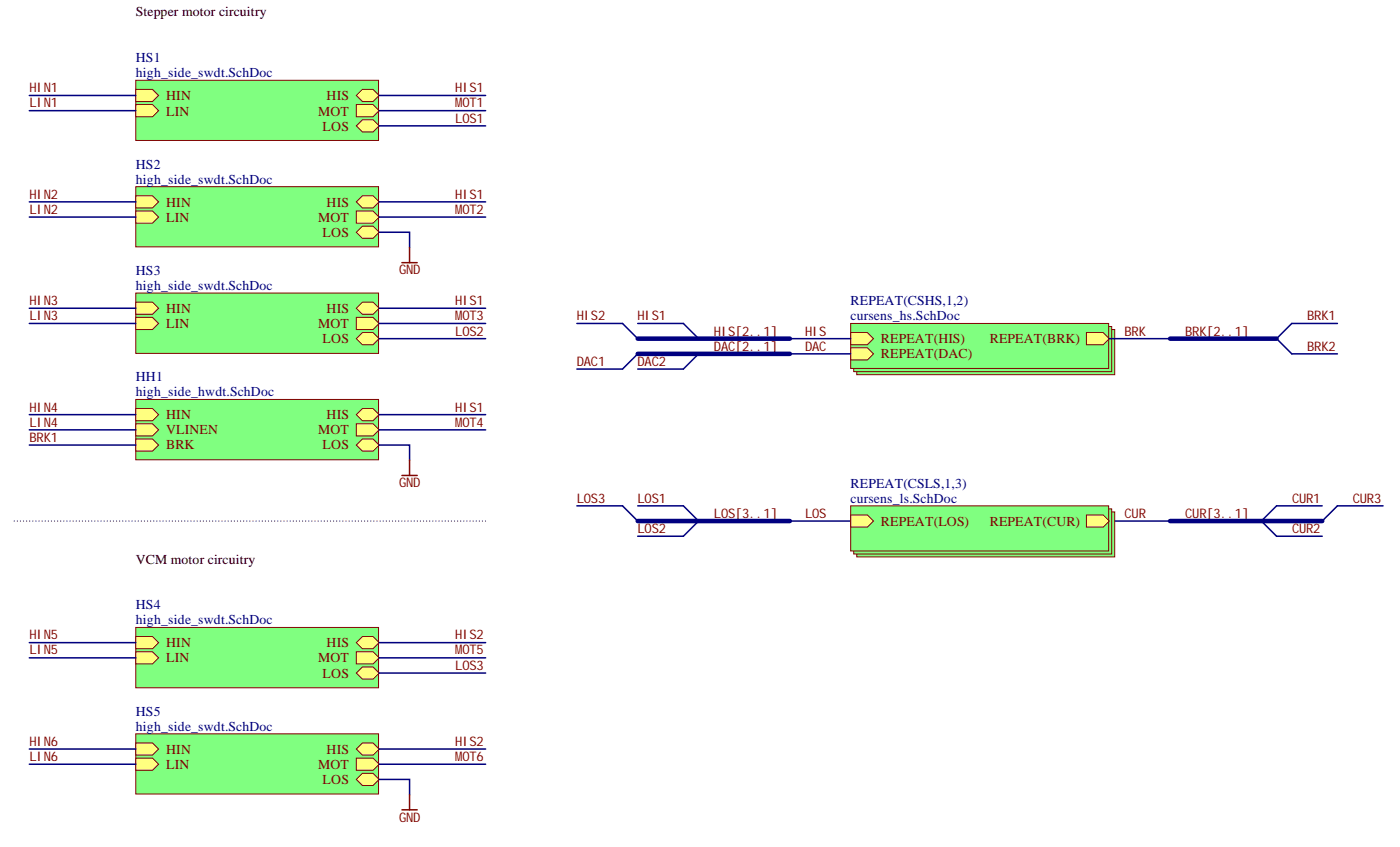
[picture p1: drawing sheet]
<svg xmlns="http://www.w3.org/2000/svg" width="234mm" height="141mm" viewBox="0 0 234 141" stroke-linecap="round" stroke-linejoin="round" font-family="sans-serif">
<path d="M-.1 -.1h234v141.6h-234z" fill="#fff" stroke="#000" stroke-width=".17"/>
<path d="M22.7 13.4h40.5v10.1h-40.5z" fill="#80ff80" stroke="#800000" stroke-width=".17"/>
<path d="M22.7 14.9h2.8l1 1-1 1.1h-2.8z" fill-rule="evenodd" fill="#ffff80"/>
<path d="M22.7 14.9h2.8l1 1-1 1.1h-2.8z" fill="none" stroke="#800000" stroke-width=".17"/>
<path d="M22.7 17.5h2.8l1 1-1 1h-2.8z" fill-rule="evenodd" fill="#ffff80"/>
<path d="M22.7 17.5h2.8l1 1-1 1h-2.8z" fill="none" stroke="#800000" stroke-width=".17"/>
<path d="M59.5 17.5h2.8l1 1-1 1h-2.8z" fill-rule="evenodd" fill="#ffff80"/>
<path d="M59.5 17.5h2.8l1 1-1 1h-2.8z" fill="none" stroke="#800000" stroke-width=".17"/>
<path d="M59.5 21l1-1h1.8l1 1-1 1h-1.8z" fill-rule="evenodd" fill="#ffff80"/>
<path d="M59.5 21l1-1h1.8l1 1-1 1h-1.8z" fill="none" stroke="#800000" stroke-width=".17"/>
<path d="M59.5 15.9l1-1h1.8l1 1-1 1.1h-1.8z" fill-rule="evenodd" fill="#ffff80"/>
<path d="M59.5 15.9l1-1h1.8l1 1-1 1.1h-1.8z" fill="none" stroke="#800000" stroke-width=".17"/>
<path d="M22.7 66.7h40.5v10.1h-40.5z" fill="#80ff80" stroke="#800000" stroke-width=".17"/>
<path d="M22.7 68.2h2.8l1 1.1-1 1h-2.8z" fill-rule="evenodd" fill="#ffff80"/>
<path d="M22.7 68.2h2.8l1 1.1-1 1h-2.8z" fill="none" stroke="#800000" stroke-width=".17"/>
<path d="M22.7 70.8h2.8l1 1-1 1h-2.8z" fill-rule="evenodd" fill="#ffff80"/>
<path d="M22.7 70.8h2.8l1 1-1 1h-2.8z" fill="none" stroke="#800000" stroke-width=".17"/>
<path d="M22.7 73.3h2.8l1 1-1 1h-2.8z" fill-rule="evenodd" fill="#ffff80"/>
<path d="M22.7 73.3h2.8l1 1-1 1h-2.8z" fill="none" stroke="#800000" stroke-width=".17"/>
<path d="M59.5 70.8h2.8l1 1-1 1h-2.8z" fill-rule="evenodd" fill="#ffff80"/>
<path d="M59.5 70.8h2.8l1 1-1 1h-2.8z" fill="none" stroke="#800000" stroke-width=".17"/>
<path d="M59.5 69.3l1-1.1h1.8l1 1.1-1 1h-1.8z" fill-rule="evenodd" fill="#ffff80"/>
<path d="M59.5 69.3l1-1.1h1.8l1 1.1-1 1h-1.8z" fill="none" stroke="#800000" stroke-width=".17"/>
<path d="M59.5 74.3l1-1h1.8l1 1-1 1h-1.8z" fill-rule="evenodd" fill="#ffff80"/>
<path d="M59.5 74.3l1-1h1.8l1 1-1 1h-1.8z" fill="none" stroke="#800000" stroke-width=".17"/>
<path d="M22.7 31.2h40.5v10h-40.5z" fill="#80ff80" stroke="#800000" stroke-width=".17"/>
<path d="M22.7 32.7h2.8l1 1-1 1h-2.8z" fill-rule="evenodd" fill="#ffff80"/>
<path d="M22.7 32.7h2.8l1 1-1 1h-2.8z" fill="none" stroke="#800000" stroke-width=".17"/>
<path d="M22.7 35.2h2.8l1 1.1-1 1h-2.8z" fill-rule="evenodd" fill="#ffff80"/>
<path d="M22.7 35.2h2.8l1 1.1-1 1h-2.8z" fill="none" stroke="#800000" stroke-width=".17"/>
<path d="M59.5 35.2h2.8l1 1.1-1 1h-2.8z" fill-rule="evenodd" fill="#ffff80"/>
<path d="M59.5 35.2h2.8l1 1.1-1 1h-2.8z" fill="none" stroke="#800000" stroke-width=".17"/>
<path d="M59.5 38.8l1-1h1.8l1 1-1 1h-1.8z" fill-rule="evenodd" fill="#ffff80"/>
<path d="M59.5 38.8l1-1h1.8l1 1-1 1h-1.8z" fill="none" stroke="#800000" stroke-width=".17"/>
<path d="M59.5 33.7l1-1h1.8l1 1-1 1h-1.8z" fill-rule="evenodd" fill="#ffff80"/>
<path d="M59.5 33.7l1-1h1.8l1 1-1 1h-1.8z" fill="none" stroke="#800000" stroke-width=".17"/>
<path d="M22.7 48.9h40.5v10.1h-40.5z" fill="#80ff80" stroke="#800000" stroke-width=".17"/>
<path d="M22.7 50.5h2.8l1 1-1 1h-2.8z" fill-rule="evenodd" fill="#ffff80"/>
<path d="M22.7 50.5h2.8l1 1-1 1h-2.8z" fill="none" stroke="#800000" stroke-width=".17"/>
<path d="M22.7 53h2.8l1 1-1 1h-2.8z" fill-rule="evenodd" fill="#ffff80"/>
<path d="M22.7 53h2.8l1 1-1 1h-2.8z" fill="none" stroke="#800000" stroke-width=".17"/>
<path d="M59.5 53h2.8l1 1-1 1h-2.8z" fill-rule="evenodd" fill="#ffff80"/>
<path d="M59.5 53h2.8l1 1-1 1h-2.8z" fill="none" stroke="#800000" stroke-width=".17"/>
<path d="M59.5 56.6l1-1.1h1.8l1 1.1-1 1h-1.8z" fill-rule="evenodd" fill="#ffff80"/>
<path d="M59.5 56.6l1-1.1h1.8l1 1.1-1 1h-1.8z" fill="none" stroke="#800000" stroke-width=".17"/>
<path d="M59.5 51.5l1-1h1.8l1 1-1 1h-1.8z" fill-rule="evenodd" fill="#ffff80"/>
<path d="M59.5 51.5l1-1h1.8l1 1-1 1h-1.8z" fill="none" stroke="#800000" stroke-width=".17"/>
<path d="M22.7 104.8h40.5v10.1h-40.5z" fill="#80ff80" stroke="#800000" stroke-width=".17"/>
<path d="M22.7 106.3h2.8l1 1-1 1h-2.8z" fill-rule="evenodd" fill="#ffff80"/>
<path d="M22.7 106.3h2.8l1 1-1 1h-2.8z" fill="none" stroke="#800000" stroke-width=".17"/>
<path d="M22.7 108.9h2.8l1 1-1 1h-2.8z" fill-rule="evenodd" fill="#ffff80"/>
<path d="M22.7 108.9h2.8l1 1-1 1h-2.8z" fill="none" stroke="#800000" stroke-width=".17"/>
<path d="M59.5 108.9h2.8l1 1-1 1h-2.8z" fill-rule="evenodd" fill="#ffff80"/>
<path d="M59.5 108.9h2.8l1 1-1 1h-2.8z" fill="none" stroke="#800000" stroke-width=".17"/>
<path d="M59.5 112.4l1-1h1.8l1 1-1 1h-1.8z" fill-rule="evenodd" fill="#ffff80"/>
<path d="M59.5 112.4l1-1h1.8l1 1-1 1h-1.8z" fill="none" stroke="#800000" stroke-width=".17"/>
<path d="M59.5 107.3l1-1h1.8l1 1-1 1h-1.8z" fill-rule="evenodd" fill="#ffff80"/>
<path d="M59.5 107.3l1-1h1.8l1 1-1 1h-1.8z" fill="none" stroke="#800000" stroke-width=".17"/>
<path d="M22.7 122.6h40.5v10h-40.5z" fill="#80ff80" stroke="#800000" stroke-width=".17"/>
<path d="M22.7 124.1h2.8l1 1-1 1h-2.8z" fill-rule="evenodd" fill="#ffff80"/>
<path d="M22.7 124.1h2.8l1 1-1 1h-2.8z" fill="none" stroke="#800000" stroke-width=".17"/>
<path d="M22.7 126.6h2.8l1 1-1 1.1h-2.8z" fill-rule="evenodd" fill="#ffff80"/>
<path d="M22.7 126.6h2.8l1 1-1 1.1h-2.8z" fill="none" stroke="#800000" stroke-width=".17"/>
<path d="M59.5 126.6h2.8l1 1-1 1.1h-2.8z" fill-rule="evenodd" fill="#ffff80"/>
<path d="M59.5 126.6h2.8l1 1-1 1.1h-2.8z" fill="none" stroke="#800000" stroke-width=".17"/>
<path d="M59.5 125.1l1-1h1.8l1 1-1 1h-1.8z" fill-rule="evenodd" fill="#ffff80"/>
<path d="M59.5 125.1l1-1h1.8l1 1-1 1h-1.8z" fill="none" stroke="#800000" stroke-width=".17"/>
<path d="M59.5 130.2l1-1h1.8l1 1-1 1h-1.8z" fill-rule="evenodd" fill="#ffff80"/>
<path d="M59.5 130.2l1-1h1.8l1 1-1 1h-1.8z" fill="none" stroke="#800000" stroke-width=".17"/>
<g fill="#fff" stroke="#fff" stroke-width=".17">
<path d="M22.7 .7h40.5v5h-40.5z"/>
<path d="M22.7 92.1h40.5v5h-40.5z"/>
</g>
<g fill="none" stroke="#000080" stroke-width=".25">
<path d="M4.9 15.9h17.8M4.9 18.5h17.8M63.3 15.9h17.8M63.3 18.5h17.8M4.9 33.7h17.8M4.9 36.3h17.8M63.3 38.8h5.1v2.5M63.3 33.7h17.8M63.3 36.3h17.8M63.3 21h17.8M4.9 51.5h17.8M4.9 54h17.8"/>
<path d="M63.3 51.5h17.8M63.3 54h17.8M63.3 56.6h17.8M96.4 54h7.6l2.5 2.6M106.5 54h7.7l2.5 2.6M106.5 59.1l-2.5 2.5h-7.6M116.7 59.1l-2.5 2.5h-7.7M223.4 54h-7.6l-2.5 2.6 2.5 2.5h7.6M4.9 69.3h17.8M4.9 71.8h17.8M4.9 74.3h17.8M63.3 74.3h5.1v2.6"/>
<path d="M63.3 69.3h17.8M63.3 71.8h17.8M96.4 84.5h7.6l2.5 2.5M106.5 84.5h7.7l2.5 2.5-2.5 2.6h-7.7M220.9 84.5h-7.6l-2.6 2.5 2.6 2.6h7.6M231.1 84.5h-7.7l-2.5 2.5M4.9 107.3h17.8M4.9 109.9h17.8M63.3 107.3h17.8M63.3 109.9h17.8M63.3 112.4h17.8M4.9 125.1h17.8"/>
<path d="M4.9 127.6h17.8M63.3 130.2h5.1v2.5M63.3 125.1h17.8M63.3 127.6h17.8"/>
</g>
<path d="M2.4 87h78.7" fill="none" stroke="#000" stroke-width=".17" stroke-dasharray="0 .5"/>
<path d="M67.2 43.9h2.5M68.4 41.3v2.6M67.2 79.4h2.5M68.4 76.9v2.5M67.2 135.3h2.5M68.4 132.7v2.6" fill="none" stroke="#800000" stroke-width=".25"/>
<path d="M106.5 59.1h25.5M106.5 56.6h25.5M195.5 56.6h17.8M106.5 87h25.5M195.5 87h25.4" fill="none" stroke="#000080" stroke-width=".76"/>
<g fill="#80ff80" stroke="#800000" stroke-width=".17">
<path d="M143.1 55h43.1v7.6h-43.1z"/>
<path d="M142.6 54.5h43.1v7.6h-43.1z"/>
<path d="M142.1 54h43.1v7.5h-43.1z"/>
</g>
<path d="M142.1 58.1h2.8l1 1-1 1h-2.8z" fill-rule="evenodd" fill="#ffff80"/>
<path d="M142.1 58.1h2.8l1 1-1 1h-2.8z" fill="none" stroke="#800000" stroke-width=".17"/>
<path d="M181.5 55.5h2.8l1 1.1-1 1h-2.8z" fill-rule="evenodd" fill="#ffff80"/>
<path d="M181.5 55.5h2.8l1 1.1-1 1h-2.8z" fill="none" stroke="#800000" stroke-width=".17"/>
<path d="M142.1 55.5h2.8l1 1.1-1 1h-2.8z" fill-rule="evenodd" fill="#ffff80"/>
<path d="M142.1 55.5h2.8l1 1.1-1 1h-2.8z" fill="none" stroke="#800000" stroke-width=".17"/>
<path d="M132 56.6h10.1M132 59.1h10.1M185.3 56.6h10.2M132 87h10.1M185.3 87h10.2" fill="none" stroke="#000080" stroke-width=".25"/>
<g fill="#80ff80" stroke="#800000" stroke-width=".17">
<path d="M143.1 85.5h43.1v7.5h-43.1z"/>
<path d="M142.6 85h43.1v7.5h-43.1z"/>
<path d="M142.1 84.5h43.1v7.5h-43.1z"/>
</g>
<path d="M181.5 86h2.8l1 1-1 1h-2.8z" fill-rule="evenodd" fill="#ffff80"/>
<path d="M181.5 86h2.8l1 1-1 1h-2.8z" fill="none" stroke="#800000" stroke-width=".17"/>
<path d="M142.1 86h2.8l1 1-1 1h-2.8z" fill-rule="evenodd" fill="#ffff80"/>
<path d="M142.1 86h2.8l1 1-1 1h-2.8z" fill="none" stroke="#800000" stroke-width=".17"/>
<g font-size="2.3">
<text x="22.7" y="2.7">Stepper motor circuitry</text>
<text x="22.7" y="94.2">VCM motor circuitry</text>
</g>
<g font-size="2.3" fill="#000080">
<text x="22.7" y="10.3">HS1</text>
<text x="22.7" y="12.9">high_side_swdt.SchDoc</text>
<text x="22.7" y="28.2">HS2</text>
<text x="22.7" y="30.7">high_side_swdt.SchDoc</text>
<text x="22.7" y="45.9">HS3</text>
<text x="22.7" y="48.4">high_side_swdt.SchDoc</text>
<text x="142.1" y="51">REPEAT(CSHS,1,2)</text>
<text x="142.1" y="53.5">cursens_hs.SchDoc</text>
<text x="22.7" y="63.7">HH1</text>
<text x="22.7" y="66.2">high_side_hwdt.SchDoc</text>
<text x="142.1" y="81.5">REPEAT(CSLS,1,3)</text>
<text x="142.1" y="84">cursens_ls.SchDoc</text>
<text x="22.7" y="101.8">HS4</text>
<text x="22.7" y="104.3">high_side_swdt.SchDoc</text>
<text x="22.7" y="119.5">HS5</text>
<text x="22.7" y="122">high_side_swdt.SchDoc</text>
</g>
<g font-size="2.3" fill="#800000">
<text x="27.8" y="16.7">HIN</text>
<text x="54.6" y="16.7">HIS</text>
<text x="27.8" y="19.3">LIN</text>
<text x="53.1" y="19.3">MOT</text>
<text x="53.9" y="21.8">LOS</text>
<text x="27.8" y="34.5">HIN</text>
<text x="54.6" y="34.5">HIS</text>
<text x="27.8" y="37">LIN</text>
<text x="53.1" y="37">MOT</text>
<text x="53.9" y="39.6">LOS</text>
<text x="27.8" y="52.3">HIN</text>
<text x="54.6" y="52.3">HIS</text>
<text x="27.8" y="54.8">LIN</text>
<text x="53.1" y="54.8">MOT</text>
<text x="53.9" y="57.3">LOS</text>
<text x="147.2" y="59.9">REPEAT(DAC)</text>
<text x="147.2" y="57.3">REPEAT(HIS)</text>
<text x="165.4" y="57.3">REPEAT(BRK)</text>
<text x="27.8" y="70">HIN</text>
<text x="54.6" y="70">HIS</text>
<text x="27.8" y="72.5">VLINEN</text>
<text x="27.8" y="75.1">BRK</text>
<text x="53.1" y="72.5">MOT</text>
<text x="53.9" y="75.1">LOS</text>
<text x="147.2" y="87.8">REPEAT(LOS)</text>
<text x="165.4" y="87.8">REPEAT(CUR)</text>
<text x="27.8" y="108.1">HIN</text>
<text x="27.8" y="110.6">LIN</text>
<text x="53.1" y="110.6">MOT</text>
<text x="53.9" y="113.2">LOS</text>
<text x="54.6" y="108.1">HIS</text>
<text x="27.8" y="125.8">HIN</text>
<text x="54.6" y="125.8">HIS</text>
<text x="27.8" y="128.4">LIN</text>
<text x="53.1" y="128.4">MOT</text>
<text x="53.9" y="130.9">LOS</text>
</g>
<g font-size="2.2" fill="#800000">
<text x="4.9" y="15.4">HIN1</text>
<text x="4.9" y="17.9">LIN1</text>
<text x="76.1" y="17.9">MOT1</text>
<text x="76.1" y="15.4">HIS1</text>
<text x="76.1" y="20.5">LOS1</text>
<text x="4.9" y="33.2">HIN2</text>
<text x="4.9" y="35.7">LIN2</text>
<text x="76.1" y="35.7">MOT2</text>
<text x="76.1" y="33.2">HIS1</text>
<text x="66.7" y="45.8">GND</text>
<text x="4.9" y="50.9">HIN3</text>
<text x="4.9" y="53.5">LIN3</text>
<text x="76.1" y="53.5">MOT3</text>
<text x="76.1" y="50.9">HIS1</text>
<text x="96.4" y="53.5">HIS2</text>
<text x="106.5" y="53.5">HIS1</text>
<text x="218.4" y="53.5">BRK1</text>
<text x="76.1" y="56.1">LOS2</text>
<text x="119.3" y="56.1">HIS[2..1]</text>
<text x="119.3" y="58.6">DAC[2..1]</text>
<text x="134.5" y="56.1">HIS</text>
<text x="134.5" y="58.6">DAC</text>
<text x="187.9" y="56.1">BRK</text>
<text x="198" y="56.1">BRK[2..1]</text>
<text x="218.4" y="58.6">BRK2</text>
<text x="96.4" y="61.1">DAC1</text>
<text x="106.5" y="61.1">DAC2</text>
<text x="4.9" y="68.7">HIN4</text>
<text x="4.9" y="71.3">LIN4</text>
<text x="76.1" y="71.3">MOT4</text>
<text x="76.1" y="68.7">HIS1</text>
<text x="4.9" y="73.8">BRK1</text>
<text x="66.7" y="81.4">GND</text>
<text x="96.4" y="83.9">LOS3</text>
<text x="106.5" y="83.9">LOS1</text>
<text x="215.9" y="83.9">CUR1</text>
<text x="226" y="83.9">CUR3</text>
<text x="106.5" y="89">LOS2</text>
<text x="119.3" y="86.5">LOS[3..1]</text>
<text x="134.5" y="86.5">LOS</text>
<text x="187.9" y="86.5">CUR</text>
<text x="198" y="86.5">CUR[3..1]</text>
<text x="215.9" y="89">CUR2</text>
<text x="4.9" y="106.8">HIN5</text>
<text x="76.1" y="106.8">HIS2</text>
<text x="4.9" y="109.3">LIN5</text>
<text x="76.1" y="109.3">MOT5</text>
<text x="76.1" y="111.9">LOS3</text>
<text x="4.9" y="124.6">HIN6</text>
<text x="76.1" y="124.6">HIS2</text>
<text x="4.9" y="127.1">LIN6</text>
<text x="76.1" y="127.1">MOT6</text>
<text x="66.7" y="137.3">GND</text>
</g>
</svg>
